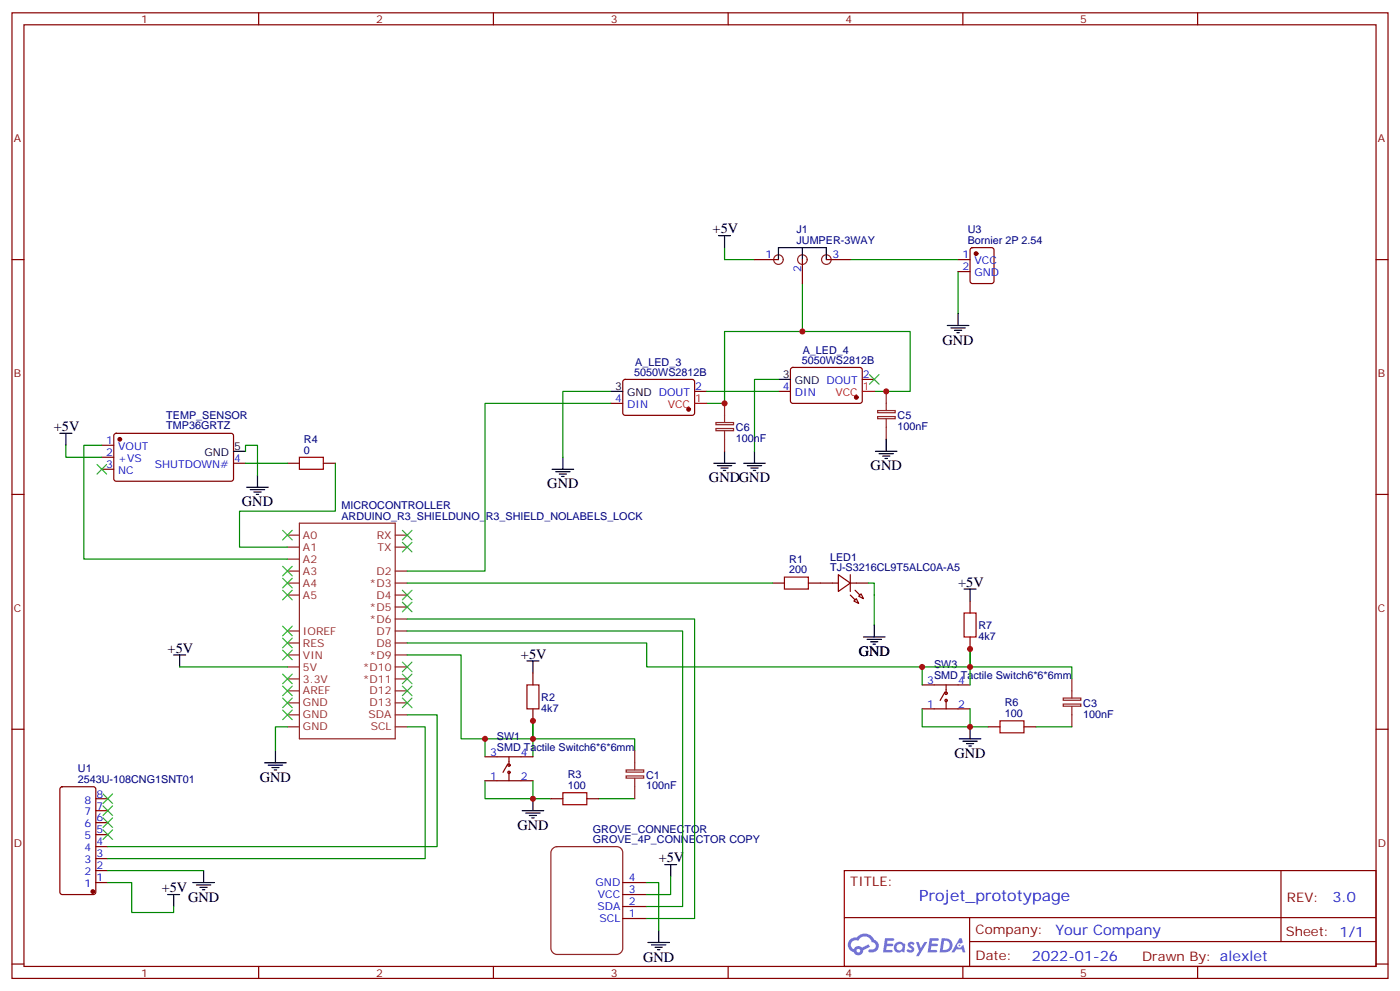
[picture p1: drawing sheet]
<svg xmlns="http://www.w3.org/2000/svg" width="412mm" height="292mm" viewBox="0 0 412 292" stroke-linecap="round" stroke-linejoin="round" font-family="sans-serif">
<g fill="none" stroke="#870000" stroke-width=".35">
<path d="M3.5 3.8h405.4v284.3h-405.4zM7.1 7.3h398.2v277.3h-398.2zM76.2 3.8v3.5M145.3 3.8v3.5M214.5 3.8v3.5M283.6 3.8v3.5M352.8 3.8v3.5M3.5 76.4h3.6M405.3 76.4h3.6M3.5 145.6h3.6M405.3 145.6h3.6M3.5 214.7h3.6"/>
<path d="M405.3 214.7h3.6M248.7 256.4h156.6v28.2h-156.6zM377.3 256.4v20.9M248.7 270.2h156.5M285.6 277.3h119.6M285.6 270.2v14.1M3.5 283.9h3.6M76.2 284.6v3.5M145.3 284.6v3.5M214.5 284.6v3.5M283.6 284.6v3.5M352.8 284.6v3.5"/>
<path d="M405.3 283.9h3.6"/>
</g>
<g fill="#5487ff">
<path d="M267.7 277.5a1.22 1.22 0 0 1 1.7 .3l-.4 .6a.47 .47 0 0 0-.3-.4 .47 .47 0 0 0-.5 .2l.1 .2a1.14 1.14 0 0 1 .8 1.7 1.14 1.14 0 0 1-1.9 0l-.2-.2 .5-.5 .7 .4a.29 .29 0 0 0 .3-.2 .29 .29 0 0 0-.2-.4 1.04 1.04 0 0 1-.6-1.7z"/>
<path d="M260.7 276.3h2.4l.3 .2-.2 .5h-1.8l-.1 .9h1.5l.3 .4-.3 .3h-1.6l-.2 1.1 1.7 .1 .2 .3-.2 .3h-2.6z"/>
<path d="M273.8 276.3h2.4l.3 .2-.1 .5h-1.8l-.2 .9h1.6l.3 .4-.4 .3h-1.6l-.1 1.1 1.7 .1 .2 .3-.2 .3h-2.6z"/>
<path d="M282.6 276.3h.7l.3 1.2-.6 .4a.69 .69 0 0 0-1 .2 .69 .69 0 0 0 .4 1 .69 .69 0 0 0 .9-.6l.5-.3 .6 2.2h-.8l-.2-.8h-1.8l-.5 .8h-.8z"/>
<path d="M269.8 277.4h.8l.6 1.8 1.1-1.8h.9l-2.6 4.2h-.8l.9-1.6z"/>
<path d="M277.4 276.3l-.6 4.1h1.3a2.11 2.11 0 0 0 2.5-2.1 2.11 2.11 0 0 0-2.5-2zM278.1 277a1.39 1.39 0 0 1 1.7 1.4 1.39 1.39 0 0 1-1.8 1.3h-.3z"/>
<path d="M263.7 277.9a1.54 1.54 0 0 0-.1 2.2 1.54 1.54 0 0 0 2.2 .1l.6 .2 .3-2.3-.2-.2h-.4a1.49 1.49 0 0 0-2.4 0zM264 278.9a.94 .94 0 0 1 1.8 0 .94 .94 0 0 1-1.8 0z"/>
<path d="M250.4 276.7a2.18 2.18 0 0 0 1.1 3.7 1.44 1.44 0 0 0 1.6 .9 1.44 1.44 0 0 0 1.2-1.5l2-1-.5-.7-1.9 .9a1.47 1.47 0 0 0-2.4 .5 1.39 1.39 0 0 1-.7-2 1.39 1.39 0 0 1 2-.4 2.12 2.12 0 0 1 2.2-1.3 2.12 2.12 0 0 1 1.9 1.7 1.14 1.14 0 0 1 1.1 1.4 1.14 1.14 0 0 1-1.7 .7 .43 .43 0 0 0-.5 .4 .43 .43 0 0 0 .4 .5 1.98 1.98 0 0 0 2.5-1.3 1.98 1.98 0 0 0-1.2-2.5 3.1 3.1 0 0 0-5.3-.7l-.9 .1zM252.3 280a.55 .55 0 0 1 1.1 0 .55 .55 0 0 1-1.1 0z"/>
<circle cx="282.6" cy="278.4" r=".26"/>
</g>
<g fill="none" stroke="#870000" stroke-width=".35">
<path d="M222.2 76.4h7.1M236.4 76.4v7.1M243.4 76.4h7.1M282.2 76.4h3.6M282.2 80h3.6M286 73.1l.5-.2h5.6l.7 .5v9.4l-.5 .6-5.8 .1-.7-.5v-9.4zM179.9 118.8h3.5M183.7 111.9l.4-.2 20.1 .1 .4 .6-.1 9.5-.6 .4-20-.1-.5-.6v-9.2zM204.6 115.3h3.5M229.3 115.3h3.5M233.1 108.4l.4-.2 20.1 .1 .4 .6-.1 9.4-.6 .5-20-.1-.5-.6v-9.2zM254 111.7h3.5"/>
<path d="M30 131.1h3.5M30 134.7h3.5M30 138.2h3.5M33.7 127.8l.5-.2 34.2 .1 .4 .6-.1 13-.6 .4-34.2-.1-.4-.6v-12.7zM68.8 136.4h3.5M84.7 136.4h3.5M95.2 136.4h3.6M227.5 171.7h3.6M238.1 171.7h8.8M246.9 169.2l3.6 2.5-3.6 2.5zM250.5 171.7h5.3M250.5 169.2v5"/>
<path d="M252.2 176.3l.7 1.4-1.4-.7zM252.9 175.6l.7-.7 .8 1.4zM285.8 177v3.5M157 198.2v3.5M285.8 187.6v3.5M157 208.7v3.6M271.6 201.7h14.2M271.6 208.7h14.2M278.3 203.8l-1.4 2.5M278.7 201.7v2.5M278.7 206.3v2.4M291 214h3.6"/>
<path d="M301.6 214h3.6M17.9 231.9l.4-.2h9.2l.7 .4v30.6l-.4 .7h-9.5l-.6-.4-.1-30.6zM28.2 238.7h3.5M28.2 235.2h3.5M142.9 222.8h14.1M142.9 229.9h14.1M149.6 225l-1.4 2.4M149.9 222.8v2.5M149.9 227.4v2.5M162.3 235.2h3.5M172.9 235.2h3.5M28.2 259.9h3.5"/>
<path d="M28.2 256.4h3.5M28.2 252.8h3.5M28.2 249.3h3.5M28.2 245.8h3.5M28.2 242.3h3.5M183.4 259.9h7.1M183.4 270.5h7.1M183.4 266.9h7.1M183.4 263.4h7.1"/>
<circle cx="278.7" cy="204.2" r=".35"/>
<circle cx="278.7" cy="206.3" r=".35"/>
<circle cx="149.9" cy="227.4" r=".35"/>
<circle cx="149.9" cy="225.3" r=".35"/>
</g>
<g fill="#870000" stroke="#870000" stroke-width=".35">
<path d="M251.9 173.8l1.4 1.4z"/>
<path d="M250.5 175.2l1.4 1.4z"/>
<circle cx="35.3" cy="129.4" r=".53"/>
<circle cx="27.3" cy="262.5" r=".53"/>
<circle cx="252.2" cy="117" r=".53"/>
<circle cx="202.8" cy="120.5" r=".53"/>
<circle cx="287.5" cy="74.7" r=".53"/>
</g>
<g fill="none" stroke="#000" stroke-width=".35">
<path d="M211.7 69.4h3.5M213.4 69.4v3.5M229.3 76.4v-3.5h14.1v3.5M236.4 72.9v3.5M279 95.8h6.4M280.1 96.6h4.2M281.2 97.3h2.1M281.9 98h.7M282.2 92.3v3.5M179.9 115.3h3.5M229.3 111.7h3.5M17.6 127.6h3.6"/>
<path d="M19.4 127.6v3.5M68.8 132.9h3.5M75.8 139.9v3.6M162.6 138.2h6.4M163.7 138.9h4.2M164.7 139.6h2.2M165.8 134.7v3.5M210.3 136.4h6.3M211.3 137.1h4.2M212.4 137.8h2.1M213.1 138.5h.7M213.4 132.9v3.5"/>
<path d="M219.1 136.4h6.3M220.1 137.1h4.3M221.2 137.8h2.1M221.9 138.5h.7M222.2 132.9v3.5M257.9 132.9h6.3M258.9 133.6h4.3M260 134.3h2.1M260.7 135h.7M261.1 129.4v3.5M72.7 143.5h6.3M73.7 144.2h4.3"/>
<path d="M74.8 144.9h2.1M75.5 145.6h.7M165.5 140.3h.7M284 173.5h3.5M285.8 173.5v3.5M51.2 192.9h3.5M52.9 192.9v3.5M155.2 194.6h3.5M157 194.6v3.6M254.4 187.6h6.3M255.4 188.3h4.2M256.5 189h2.1"/>
<path d="M257.2 189.7h.7M257.5 184v3.6M282.6 217.6h6.3M283.6 218.3h4.3M284.7 219h2.1M285.4 219.7h.7M285.8 214v3.6M78 224.6h6.3M79 225.3h4.3M80.1 226h2.1M80.8 226.7h.7M81.1 221.1v3.5"/>
<path d="M153.8 238.7h6.4M154.9 239.4h4.2M157 235.2v3.5M56.8 259.9h6.3M60 256.4v3.5M155.9 240.1h2.1M156.6 240.8h.7M195.8 254.6h3.5M197.6 254.6v3.5M49.4 263.4h3.5M51.2 263.4v3.5M57.9 260.6h4.2"/>
<path d="M58.9 261.3h2.1M59.6 262h.7M190.9 277.5h6.3M191.9 278.2h4.2M193 278.9h2.1M193.7 279.6h.7M194 274v3.5"/>
</g>
<g fill="none" stroke="#8c2424" stroke-width=".35">
<path d="M213.4 118.8v5.6M261.1 115.3v5.6M210.9 126.2h5.2v.6h-5.2zM210.9 124.4h5.2v.7h-5.2zM213.4 126.9v6M258.5 122.7h5.2v.6h-5.2zM258.5 120.9h5.2v.6h-5.2zM261.1 123.4v6M84.7 157.6h3.5M88.2 154.1h28.2v63.5h-28.2zM116.4 157.6h3.5M84.7 161.1h3.5"/>
<path d="M84.7 168.2h3.5M84.7 171.7h3.5M84.7 175.2h3.5M84.7 164.6h3.5M116.4 161.1h3.5M116.4 168.2h3.5M116.4 171.7h3.5M116.4 175.2h3.5M116.4 178.8h3.5M84.7 185.8h3.5M84.7 189.3h3.5M84.7 192.9h3.5"/>
<path d="M84.7 196.4h3.5M84.7 199.9h3.5M116.4 182.3h3.5M116.4 185.8h3.5M116.4 189.3h3.5M116.4 192.9h3.5M116.4 196.4h3.5M116.4 199.9h3.5M315.7 199.9v5.7M84.7 203.4h3.5M84.7 207h3.5M84.7 210.5h3.5"/>
<path d="M84.7 214h3.5M116.4 203.4h3.5M116.4 207h3.5M116.4 210.5h3.5M116.4 214h3.5M313.2 207.3h5.2v.7h-5.2zM313.2 205.6h5.2v.6h-5.2zM315.7 208v6M184.4 228.5h5.2v.6h-5.2zM184.4 226.7h5.2v.7h-5.2zM187 221.1v5.6M187 229.2v6"/>
<path d="M162.9 249.8l1.1-.5h17.7a1.76 1.76 0 0 1 1.7 1.8v28.2a1.89 1.89 0 0 1-1.7 1.8h-17.7a1.89 1.89 0 0 1-1.7-1.8v-28.2z"/>
<circle cx="229.3" cy="76.4" r="1.41"/>
<circle cx="236.4" cy="76.4" r="1.41"/>
<circle cx="243.4" cy="76.4" r="1.41"/>
</g>
<g fill="none" stroke="#008700" stroke-width=".35">
<path d="M213.4 72.9v3.5h8.8M250.5 76.4h31.7M282.2 80v12.3M236.4 83.5v14.1h31.7v17.7h-10.6M236.4 97.6h-23v21.2h-5.3M179.9 115.3h-14.1v19.4M179.9 118.8h-37v49.4h-23M208.1 115.3h21.2M229.3 111.7h-7.1v21.2M19.4 131.1v3.6h10.6M30 131.1h-5.3v33.5h60M72.3 132.9v-1.8h3.5v8.8"/>
<path d="M72.3 136.4h12.4M98.8 136.4v14.1h-28.2v10.6h14.1M119.9 171.7h107.6M255.8 171.7h1.7v12.3M52.9 196.4h31.8M119.9 185.8h81.2v81.1h-10.6M119.9 182.3h84.7v88.2h-14.1M119.9 189.3h70.6v7.1h81.1M119.9 192.9h15.9v24.7h7.1M285.8 196.4h-14.2v5.3M315.7 199.9v-3.5h-29.9v-5.3v10.6M84.7 214h-3.6v7.1"/>
<path d="M119.9 214h5.3v38.8h-93.5M119.9 210.5h8.9v38.8h-97.1M157 217.6h-14.1v5.2M271.6 208.7v5.3h14.2M285.8 214h5.2M285.8 208.7v5.3M305.2 214h10.5M142.9 229.9v5.3h14.1M157 229.9v5.3M157 235.2h5.3M176.4 235.2h10.6M187 221.1v-3.5h-30v-5.3v10.5"/>
<path d="M31.7 259.9h7.1v8.8h12.4v-1.8M31.7 256.4h28.3M190.5 259.9h3.5v14.1M197.6 258.1v5.3h-7.1"/>
</g>
<path d="M88.2 134.7h7v3.5h-7zM231.1 169.9h7v3.6h-7zM284 180.5h3.5v7.1h-3.5zM155.2 201.7h3.5v7h-3.5zM294.6 212.3h7v3.5h-7zM165.8 233.4h7.1v3.6h-7.1z" fill="none" stroke="#a10000" stroke-width=".35"/>
<g fill="none" stroke="#3c3" stroke-width=".35">
<path d="M256.1 110.3l2.8 2.8M258.9 110.3l-2.8 2.8M28.6 136.8l2.8 2.8M31.4 136.8l-2.8 2.8M83.3 156.2l2.8 2.8M86.1 156.2l-2.8 2.8M118.5 156.2l2.9 2.8M118.5 159.7l2.9 2.8M121.4 156.2l-2.9 2.8M121.4 159.7l-2.9 2.8M83.3 173.8l2.8 2.8M83.3 170.3l2.8 2.8"/>
<path d="M83.3 166.8l2.8 2.8M86.1 173.8l-2.8 2.8M86.1 170.3l-2.8 2.8M86.1 166.8l-2.8 2.8M118.5 177.3l2.9 2.9M118.5 173.8l2.9 2.8M121.4 173.8l-2.9 2.8M121.4 177.3l-2.9 2.9M83.3 198.5l2.8 2.8M83.3 191.5l2.8 2.8M83.3 187.9l2.8 2.8M83.3 184.4l2.8 2.8"/>
<path d="M86.1 198.5l-2.8 2.8M86.1 191.5l-2.8 2.8M86.1 187.9l-2.8 2.8M86.1 184.4l-2.8 2.8M118.5 198.5l2.9 2.8M118.5 195l2.9 2.8M121.4 198.5l-2.9 2.8M121.4 195l-2.9 2.8M83.3 202l2.8 2.9M83.3 205.6l2.8 2.8M83.3 209.1l2.8 2.8M86.1 202l-2.8 2.9"/>
<path d="M86.1 205.6l-2.8 2.8M86.1 209.1l-2.8 2.8M118.5 205.6l2.9 2.8M118.5 202l2.9 2.9M121.4 205.6l-2.9 2.8M121.4 202l-2.9 2.9M30.3 237.3l2.9 2.8M30.3 233.8l2.9 2.8M33.2 237.3l-2.9 2.8M33.2 233.8l-2.9 2.8M30.3 244.4l2.9 2.8M30.3 240.8l2.9 2.9"/>
<path d="M33.2 240.8l-2.9 2.9M33.2 244.4l-2.9 2.8"/>
</g>
<path d="M204.6 118.8h3.5M254 115.3h3.5" fill="none" stroke="#f00" stroke-width=".35"/>
<g fill="#c00">
<circle cx="285.8" cy="191.1" r=".88"/>
<circle cx="285.8" cy="214" r=".88"/>
<circle cx="285.8" cy="196.4" r=".88"/>
<circle cx="271.6" cy="196.4" r=".88"/>
<circle cx="142.9" cy="217.6" r=".88"/>
<circle cx="157" cy="217.6" r=".88"/>
<circle cx="157" cy="235.2" r=".88"/>
<circle cx="157" cy="212.3" r=".88"/>
<circle cx="261.1" cy="115.3" r=".88"/>
<circle cx="213.4" cy="118.8" r=".88"/>
<circle cx="236.4" cy="97.6" r=".88"/>
</g>
<text font-size="4.6" fill="#00f" x="270.8" y="265.4">Projet_prototypage</text>
<g font-size="4.2">
<text x="209.9" y="68.7">+5V</text>
<text x="277.6" y="101.5">GND</text>
<text x="15.9" y="126.9">+5V</text>
<text x="161.2" y="143.8">GND</text>
<text x="208.8" y="142.1">GNDGND</text>
<text x="256.5" y="138.5">GND</text>
<text x="71.3" y="149.1">GND</text>
<text x="282.2" y="172.8">+5V</text>
<text x="49.4" y="192.2">+5V</text>
<text x="153.5" y="193.9">+5V</text>
<text x="252.9" y="193.2">GND</text>
<text x="281.2" y="223.2">GND</text>
<text x="76.6" y="230.3">GND</text>
<text x="152.4" y="244.4">GND</text>
<text x="194" y="253.9">+5V</text>
<text x="47.6" y="262.7">+5V</text>
<text x="55.4" y="265.5">GND</text>
<text x="189.4" y="283.2">GND</text>
</g>
<g font-size="4.2" fill="#00f">
<text x="392.5" y="265.6">3.0</text>
<text x="310.9" y="275.2">Your Company</text>
<text x="304" y="283">2022-01-26</text>
</g>
<g font-size="3.9" fill="#800">
<text x="250.5" y="260.9">TITLE:</text>
<text x="379.1" y="265.6">REV:</text>
<text x="287.4" y="275.1">Company:</text>
<text x="378.7" y="275.8">Sheet: 1/1</text>
<text x="287.4" y="282.8">Date:</text>
<text x="336.4" y="282.9">Drawn By: alexlet</text>
</g>
<g font-size="3.2" fill="#800">
<text x="41.6" y="6.8">1</text>
<text x="110.8" y="6.8">2</text>
<text x="179.9" y="6.8">3</text>
<text x="249.1" y="6.8">4</text>
<text x="318.2" y="6.8">5</text>
<text x="4.1" y="41.9">A</text>
<text x="405.9" y="41.9">A</text>
<text x="4.1" y="111">B</text>
<text x="405.9" y="111">B</text>
<text x="4.1" y="180.2">C</text>
<text x="405.9" y="180.2">C</text>
<text x="4.1" y="249.3">D</text>
<text x="405.9" y="249.3">D</text>
<text x="41.6" y="287.6">1</text>
<text x="110.8" y="287.6">2</text>
<text x="179.9" y="287.6">3</text>
<text x="249.1" y="287.6">4</text>
<text x="318.2" y="287.6">5</text>
</g>
<g font-size="3.2" fill="#000080">
<text x="234.6" y="71.9">JUMPER-3WAY</text>
<text x="234.6" y="68.7">J1</text>
<text x="285.1" y="71.8">Bornier 2P 2.54</text>
<text x="285.1" y="68.5">U3</text>
<text x="187.1" y="107.6">A_LED_3</text>
<text x="236.2" y="107.1">5050WS2812B</text>
<text x="236.4" y="104.1">A_LED_4</text>
<text x="186.8" y="110.7">5050WS2812B</text>
<text x="49" y="123.3">TEMP_SENSOR</text>
<text x="264.4" y="123.5">C5</text>
<text x="49" y="126.3">TMP36GRTZ</text>
<text x="89.5" y="130.6">R4</text>
<text x="216.8" y="130.2">100nF</text>
<text x="216.8" y="127">C6</text>
<text x="264.4" y="126.6">100nF</text>
<text x="89.5" y="133.6">0</text>
<text x="100.6" y="149.8">MICROCONTROLLER</text>
<text x="100.6" y="153">ARDUINO_R3_SHIELDUNO_R3_SHIELD_NOLABELS_LOCK</text>
<text x="232.5" y="165.7">R1</text>
<text x="244.5" y="165.1">LED1</text>
<text x="232.5" y="168.9">200</text>
<text x="244.5" y="168.2">TJ-S3216CL9T5ALC0A-A5</text>
<text x="288.2" y="185.2">R7</text>
<text x="288.2" y="188.4">4k7</text>
<text x="275.1" y="196.7">SW3</text>
<text x="275.1" y="199.9">SMD Tactile Switch6*6*6mm</text>
<text x="159.5" y="209.6">4k7</text>
<text x="159.5" y="206.3">R2</text>
<text x="296" y="208">R6</text>
<text x="319.1" y="208.1">C3</text>
<text x="296" y="211.2">100</text>
<text x="319.1" y="211.3">100nF</text>
<text x="146.4" y="221.1">SMD Tactile Switch6*6*6mm</text>
<text x="146.4" y="217.9">SW1</text>
<text x="22.9" y="227.4">U1</text>
<text x="22.9" y="230.6">2543U-108CNG1SNT01</text>
<text x="167.2" y="232.4">100</text>
<text x="167.2" y="229.2">R3</text>
<text x="190.3" y="232.5">100nF</text>
<text x="190.3" y="229.3">C1</text>
<text x="174.6" y="245.2">GROVE_CONNECTOR</text>
<text x="174.6" y="248.2">GROVE_4P_CONNECTOR COPY</text>
</g>
<g font-size="3.2" fill="#00f">
<text x="225.5" y="76.1">1</text>
<text x="245.2" y="76.1">3</text>
<text x="283.6" y="76.1">1</text>
<text x="287.1" y="77.9">VCC</text>
<text x="236" y="80.2" transform="rotate(-90 236 80.2)">2</text>
<text x="283.6" y="79.6">2</text>
<text x="287.1" y="81.4">GND</text>
<text x="254.2" y="111.4">2</text>
<text x="181.3" y="118.4">4</text>
<text x="204.8" y="114.9">2</text>
<text x="230.6" y="114.9">4</text>
<text x="234.1" y="116.7">DIN</text>
<text x="184.7" y="120.2">DIN</text>
<text x="31.3" y="130.8">1</text>
<text x="31.3" y="134.3">2</text>
<text x="31.3" y="137.8">3</text>
<text x="34.8" y="132.5">VOUT</text>
<text x="34.8" y="136.1">+VS</text>
<text x="45.6" y="137.8">SHUTDOWN#</text>
<text x="69" y="136.1">4</text>
<text x="34.8" y="139.6">NC</text>
<text x="273.1" y="201.3">3</text>
<text x="282.2" y="201.3">4</text>
<text x="273.1" y="208.4">1</text>
<text x="282.2" y="208.4">2</text>
<text x="144.4" y="222.5">3</text>
<text x="153.5" y="222.5">4</text>
<text x="144.4" y="229.6">1</text>
<text x="153.5" y="229.6">2</text>
<text x="24.9" y="236.6">8</text>
<text x="28.4" y="238.4">7</text>
<text x="28.4" y="234.8">8</text>
<text x="24.9" y="243.7">6</text>
<text x="24.9" y="240.1">7</text>
<text x="28.4" y="245.4">5</text>
<text x="28.4" y="241.9">6</text>
<text x="24.9" y="250.7">4</text>
<text x="24.9" y="247.2">5</text>
<text x="28.4" y="249">4</text>
<text x="24.9" y="257.8">2</text>
<text x="24.9" y="254.2">3</text>
<text x="28.4" y="256">2</text>
<text x="28.4" y="252.5">3</text>
<text x="24.9" y="261.3">1</text>
<text x="28.4" y="259.5">1</text>
<text x="175.5" y="260.9">GND</text>
<text x="185.2" y="263.1">3</text>
<text x="185.2" y="259.5">4</text>
<text x="176" y="268">SDA</text>
<text x="176.1" y="264.5">VCC</text>
<text x="185.2" y="266.6">2</text>
<text x="176.6" y="271.5">SCL</text>
<text x="185.2" y="270.1">1</text>
</g>
<g font-size="3.2">
<text x="230.6" y="111.4">3</text>
<text x="234.1" y="113.1">GND DOUT</text>
<text x="181.3" y="114.9">3</text>
<text x="184.7" y="116.7">GND DOUT</text>
<text x="60.2" y="134.3">GND</text>
<text x="69" y="132.5">5</text>
</g>
<g font-size="3.2" fill="#f00">
<text x="204.8" y="118.4">1</text>
<text x="246.1" y="116.7">VCC</text>
<text x="254.2" y="114.9">1</text>
<text x="196.7" y="120.2">VCC</text>
</g>
<g font-size="3.2" fill="#8d2323">
<text x="89.3" y="158.6">A0</text>
<text x="111" y="158.6">RX</text>
<text x="89.3" y="162.2">A1</text>
<text x="89.3" y="165.7">A2</text>
<text x="111.2" y="162.2">TX</text>
<text x="89.3" y="169.2">A3</text>
<text x="89.3" y="172.8">A4</text>
<text x="108.9" y="172.8">*D3</text>
<text x="110.9" y="169.2">D2</text>
<text x="89.3" y="176.3">A5</text>
<text x="108.9" y="179.8">*D5</text>
<text x="110.9" y="176.3">D4</text>
<text x="108.9" y="183.3">*D6</text>
<text x="89.3" y="190.4">RES</text>
<text x="89.3" y="186.9">IOREF</text>
<text x="110.9" y="186.9">D7</text>
<text x="110.9" y="190.4">D8</text>
<text x="89.3" y="193.9">VIN</text>
<text x="89.3" y="197.4">5V</text>
<text x="106.9" y="197.4">*D10</text>
<text x="108.9" y="193.9">*D9</text>
<text x="89.3" y="201">3.3V</text>
<text x="106.9" y="201">*D11</text>
<text x="89.3" y="204.5">AREF</text>
<text x="89.3" y="208">GND</text>
<text x="108.9" y="204.5">D12</text>
<text x="108.9" y="208">D13</text>
<text x="89.3" y="211.6">GND</text>
<text x="89.3" y="215.1">GND</text>
<text x="108.6" y="211.6">SDA</text>
<text x="109.2" y="215.1">SCL</text>
</g>
</svg>
